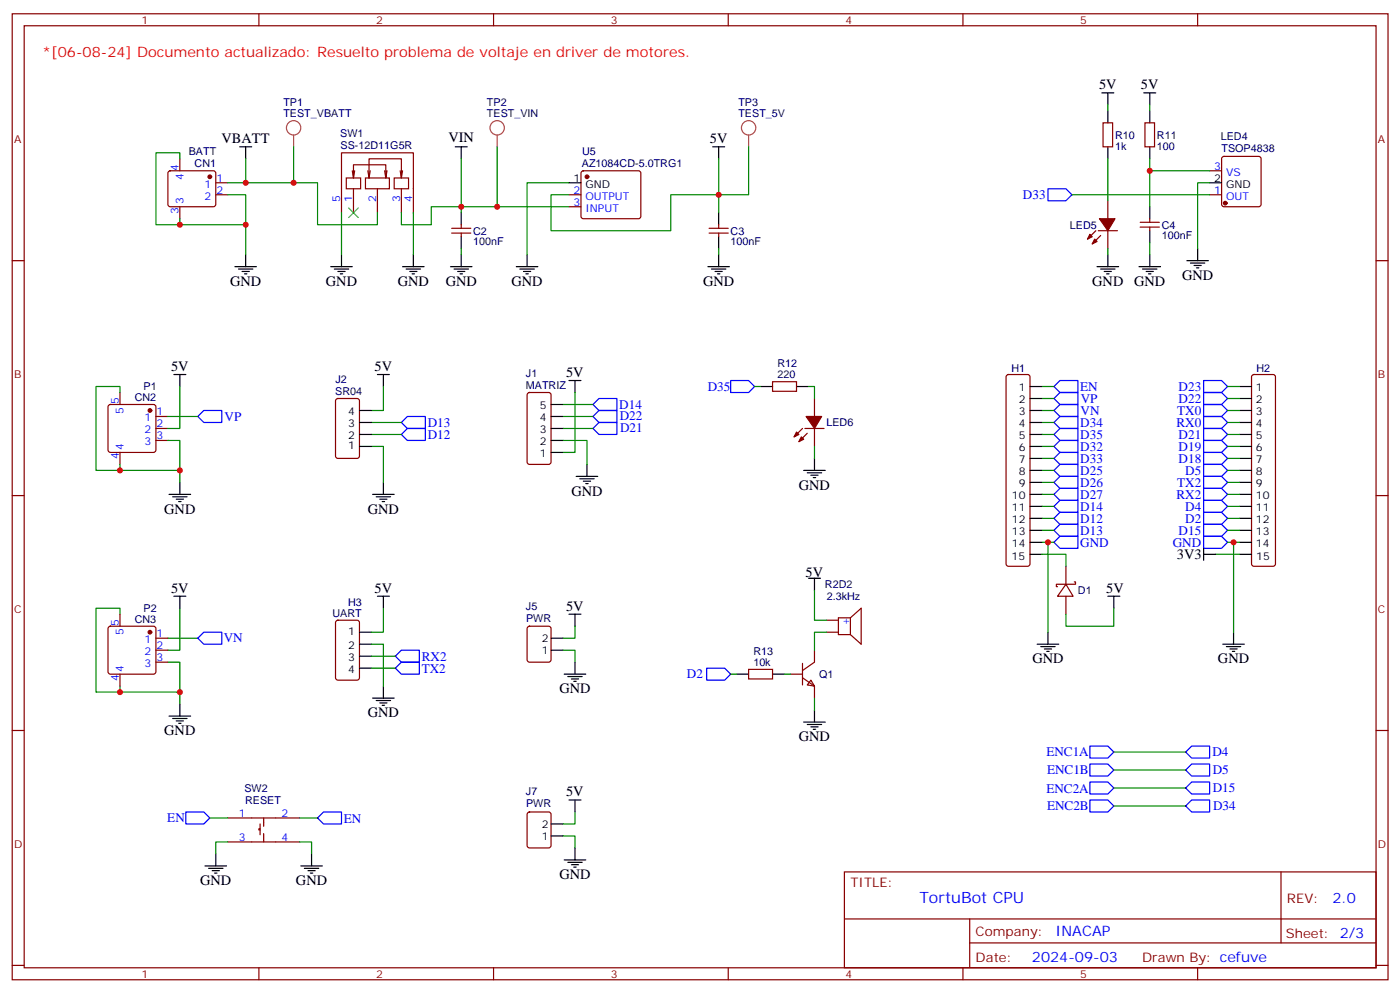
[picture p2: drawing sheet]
<svg xmlns="http://www.w3.org/2000/svg" width="412mm" height="292mm" viewBox="0 0 412 292" stroke-linecap="round" stroke-linejoin="round" font-family="sans-serif">
<g fill="none" stroke="#870000" stroke-width=".35">
<path d="M3.6 4.1h405.3v284.3h-405.3zM7.1 7.6h398.3v277.3h-398.3zM76.3 4.1v3.5M145.4 4.1v3.5M214.6 4.1v3.5M283.7 4.1v3.5M352.8 4.1v3.5M325 36.2h2.8v7h-2.8zM337.3 36.2h2.8v7h-2.8zM49.7 50.5l.5-.2h12.7l.5 .2 .2 .5-.1 9.4-.6 .5-13-.1-.4-.7v-9.1zM53 46.7v3.6M63.6 57.3h3.5"/>
<path d="M63.6 53.8h3.5M102 52.4h4.3v3.2h-4.3zM103.8 50.3l.3 2.1M104.1 55.6v7M104.5 50.3l-.4 2.1M107.7 52.4h7v3.2h-7zM108.4 50.3l.3 2.1M109.1 50.3l-.4 2.1M111.2 55.6v7M113.3 50.3l.4 2.1M114 50.3l-.3 2.1v-3.9h-9.6v3.9M116.1 52.4h4.3v3.2h-4.3z"/>
<path d="M117.9 50.3l.4 2.1M118.3 55.6v7M118.6 50.3l-.3 2.1v-5.7h-9.6v5.7M167.6 57.3h3.6M171.4 50.5l.5-.2h16.2l.5 .2 .2 .5v12.7l-.2 .5-.5 .2h-16.2l-.5-.3-.2-.4v-12.7zM326.4 59.1v5.3M356.4 57.3h3.5M356.4 50.3h3.5M360.1 46.2l.5-.2h10.2l.5 .2 .2 .5v13.4l-.2 .5-.5 .3h-10.2l-.5-.3-.2-.5v-13.4zM3.6 76.7h3.5M53 60.9v3.5M100.6 62.6v-17.6h21.2v17.6"/>
<path d="M133.1 68.6h5.6M133.1 67.2h5.6M135.9 66.1v1.1M135.9 68.6v1.1M167.6 60.9h3.6M208.9 68.6h5.7M208.9 67.2h5.7M211.7 66.1v1.1M211.7 68.6v1.1M322.9 67.9l-2.5 2.5M323.6 67.9h5.6M324.3 69.3l-2.5 2.5"/>
<path d="M326.4 67.9v5.3M335.9 66.9h5.7M335.9 65.4h5.7M338.7 64.4v1M338.7 66.9v1M405.4 76.7h3.5M32.1 119.3l.4-.2h12.7l.5 .2 .2 .5v12.7l-.2 .5-.5 .2h-12.7l-.5-.3-.2-.4v-12.7zM35.3 115.5v3.6M99.1 117.5l.5-.2h5.6l.6 .4 .1 16.5-.5 .7h-5.8l-.7-.4-.1-16.5zM155.5 115.7l.5-.2h5.6l.7 .5v20l-.4 .6-5.9 .1-.7-.5v-20zM227.6 112.4h7.1v2.8h-7.1zM240 117.3v5.3"/>
<path d="M296.6 110.4l.5-.2h5.7l.5 .2 .2 .5v55.1l-.3 .5-.4 .2h-5.7l-.5-.2-.2-.5v-55.1zM369 110.4l.4-.2h5.7l.5 .2 .2 .5v55.1l-.3 .5-.4 .2h-5.7l-.5-.2-.2-.5v-55.1zM35.3 133.2v3.5M45.9 122.6h3.6M45.9 126.1h3.6M45.9 129.6h3.6M236.4 126.1l-2.4 2.5M237.1 126.1h5.7M237.8 127.5l-2.4 2.5M240 126.1v5.3M3.6 145.9h3.5M405.4 145.9h3.5"/>
<path d="M314 172l2.2 3.5h-4.6zM314 172h-2.8v.7h.4M314 166.7v5.3M314 175.5v5.3M316.5 171.3h.4v.7h-2.9M32.1 184.5l.4-.2h12.7l.5 .2 .2 .5v12.7l-.2 .5-.5 .2h-12.7l-.5-.2-.2-.5v-12.7zM35.3 180.8v3.5M35.3 198.4v3.6M45.9 187.9h3.6M45.9 191.4h3.6M45.9 194.9h3.6M99.1 182.8l.5-.2h5.6l.6 .4 .1 16.5-.5 .6-5.8 .1-.7-.5-.1-16.4z"/>
<path d="M155.5 184.5l.5-.2h5.6l.7 .5v9.4l-.4 .7h-5.9l-.7-.5v-9.4zM220.6 197h7v2.8h-7zM232.9 198.4h3.5M236.4 199.5l3.6 2.5v3.5M236.4 195.3v6.3M240 191.4v3.5l-3.6 2.5M243.5 182.6h3.5M243.5 186.1h3.5M250.5 181.9l3.2-2.9v10.6l-3.2-2.8M250.5 181.9v4.9M250.5 181.9h-3.5v4.9h3.5M3.6 215h3.5"/>
<path d="M238.9 200.2l1.1 1.8-2.2-.4zM405.4 215h3.5M155.5 239.2l.5-.2h5.6l.7 .4v9.5l-.4 .6-5.9 .1-.7-.5v-9.4zM67.1 247.8h21.2M67.1 240.8h21.2M76.6 243.9h-.3v.4h.3M76.6 242.5v3.2M77.7 240.8v2.4M77.7 245.4v2.4M248.8 256.6h156.6v28.3h-156.6zM377.4 256.7v20.8M248.8 270.5h156.5"/>
<path d="M285.7 277.5h119.6M285.7 270.5v14.1M3.6 284.2h3.5M76.3 284.9v3.5M145.4 284.9v3.5M214.6 284.9v3.5M283.7 284.9v3.5M352.8 284.9v3.5M405.4 284.2h3.5"/>
</g>
<g fill="#870000" stroke="#870000" stroke-width=".35">
<path d="M322.5 70.4l.7 .7-1.4 .7z"/>
<path d="M321.1 69l.7 .7-1.4 .7z"/>
<path d="M323.9 64.4h4.6l-2.1 3.5z"/>
<path d="M236.1 128.6l.7 .7-1.4 .7z"/>
<path d="M234.7 127.2l.7 .7-1.4 .7z"/>
<path d="M237.5 122.6h4.6l-2.1 3.5z"/>
<circle cx="361" cy="59.8" r=".53"/>
<circle cx="61.8" cy="52" r=".53"/>
<circle cx="44.2" cy="120.8" r=".53"/>
<circle cx="44.2" cy="186.1" r=".53"/>
<circle cx="172.9" cy="52" r=".53"/>
</g>
<g fill="none" stroke="#000" stroke-width=".35">
<path d="M324.6 27.3h3.6M326.4 27.3v3.6M326.4 32.6v3.6M337 27.3h3.5M338.7 27.3v3.6M338.7 32.6v3.6M70.6 43.2h3.6M72.4 43.2v3.5M134.1 43.2h3.6M135.9 43.2v3.5M167.6 53.8h3.6M210 43.2h3.5"/>
<path d="M211.7 43.2v3.5M326.4 43.2v3.5M338.7 43.2v3.5M356.4 53.8h3.5M69.2 78.5h6.4M70.3 79.2h4.2M71.3 79.9h2.1M72.4 75v3.5M97.4 78.5h6.4M98.5 79.2h4.2M99.6 79.9h2.1M100.6 75v3.5"/>
<path d="M118.6 78.5h6.4M119.7 79.2h4.2M120.7 79.9h2.1M121.8 75v3.5M132.7 78.5h6.4M133.8 79.2h4.2M134.8 79.9h2.1M135.9 62.6v3.5M135.9 69.7v3.5M135.9 75v3.5M152.1 78.5h6.4M153.2 79.2h4.2"/>
<path d="M154.2 79.9h2.2M155.3 75v3.5M208.6 78.5h6.3M209.6 79.2h4.3M210.7 79.9h2.1M211.7 62.6v3.5M211.7 69.7v3.5M211.7 75v3.5M323.2 78.5h6.4M324.3 79.2h4.2M325.3 79.9h2.1M326.4 75v3.5"/>
<path d="M335.6 78.5h6.3M336.6 79.2h4.3M337.7 79.9h2.1M338.7 60.9v3.5M338.7 67.9v3.5M338.7 75v3.5M349.7 76.7h6.3M350.7 77.4h4.3M351.8 78.1h2.1M352.5 78.8h.7M352.8 73.2v3.5M72 80.6h.7"/>
<path d="M100.3 80.6h.7M121.4 80.6h.7M135.5 80.6h.7M154.9 80.6h.7M211.4 80.6h.7M326 80.6h.7M338.4 80.6h.7M51.2 110.2h3.6M53 110.2v3.6M111.2 110.2h3.5M113 110.2v3.6M162.3 119.1h3.6"/>
<path d="M167.6 112h3.6M169.4 112v3.5M224.1 113.8h3.5M234.7 113.8h3.5M303.5 113.8h3.5M303.5 117.3h3.5M365.2 113.8h3.5M365.2 117.3h3.5M105.9 120.8h3.5M105.9 124.4h3.5M105.9 127.9h3.5M105.9 131.4h3.5"/>
<path d="M162.3 133.2h3.6M162.3 129.6h3.6M162.3 126.1h3.6M162.3 122.6h3.6M172.9 136.7v3.5M236.8 138.5h6.3M237.8 139.2h4.3M238.9 139.9h2.1M240 134.9v3.6M303.5 120.8h3.5M303.5 124.4h3.5M303.5 127.9h3.5"/>
<path d="M303.5 131.4h3.5M303.5 134.9h3.5M303.5 138.5h3.5M365.2 120.8h3.5M365.2 124.4h3.5M365.2 127.9h3.5M365.2 131.4h3.5M365.2 134.9h3.5M365.2 138.5h3.5M49.8 145.5h6.4M50.9 146.2h4.2M51.9 146.9h2.1"/>
<path d="M52.6 147.6h.7M53 142v3.5M109.8 145.5h6.3M110.8 146.2h4.3M111.9 146.9h2.1M112.6 147.6h.7M113 142v3.5M169.8 140.2h6.3M170.8 140.9h4.2M171.9 141.6h2.1M172.6 142.3h.7M239.6 140.6h.7"/>
<path d="M303.5 142h3.5M303.5 145.5h3.5M303.5 149h3.5M303.5 152.6h3.5M303.5 156.1h3.5M303.5 159.6h3.5M365.2 142h3.5M365.2 145.5h3.5M365.2 149h3.5M365.2 152.6h3.5M365.2 156.1h3.5M365.2 159.6h3.5"/>
<path d="M51.2 175.5h3.6M53 175.5v3.5M111.2 175.5h3.5M113 175.5v3.5M238.2 170.2h3.5M240 170.2v3.5M303.5 163.2h3.5M326.4 175.5h3.5M328.2 175.5v3.5M354.6 163.2h3.5M354.6 161.4v3.5M365.2 163.2h3.5"/>
<path d="M105.9 189.6h3.5M105.9 186.1h3.5M105.9 193.1h3.5M105.9 196.7h3.5M162.3 191.4h3.6M162.3 187.9h3.6M166.2 198.4h6.4M167.3 199.1h4.2M167.6 180.8h3.6M168.3 199.8h2.2M169.4 180.8v3.5M169.4 194.9v3.5"/>
<path d="M217 198.4h3.6M227.6 198.4h3.5M305.6 189.6h6.3M306.6 190.3h4.3M307.7 191h2.1M308.4 191.7h.7M308.8 186.1v3.5M360.3 189.6h6.3M361.3 190.3h4.2M362.4 191h2.1M363.1 191.7h.7M363.4 186.1v3.5"/>
<path d="M49.8 210.8h6.4M50.9 211.5h4.2M51.9 212.2h2.1M52.6 212.9h.7M53 207.3v3.5M109.8 205.5h6.3M110.8 206.2h4.3M111.9 206.9h2.1M112.6 207.6h.7M113 202v3.5M169.1 200.6h.7M236.8 212.5h6.3"/>
<path d="M237.8 213.3h4.3M238.9 214h2.1M239.6 214.7h.7M240 209v3.5M167.6 235.5h3.6M169.4 235.5v3.5M60.4 254.9h6.3M61.5 255.6h4.2M62.5 256.3h2.1M63.2 257h.7M63.6 251.4v3.5M88.6 254.9h6.4"/>
<path d="M89.7 255.6h4.2M90.7 256.3h2.2M91.4 257h.7M91.8 251.4v3.5M162.3 246.1h3.6M162.3 242.5h3.6M166.2 253.1h6.4M167.3 253.8h4.2M168.3 254.5h2.2M169.1 255.2h.7M169.4 249.6v3.5"/>
</g>
<g fill="none" stroke="#008700" stroke-width=".35">
<path d="M326.4 30.9v1.7M338.7 30.9v1.7M53 46.7v-1.7h-7.1v21.1h26.5M67.1 57.3h5.3v17.7M72.4 46.7v7.1h-5.3M72.4 53.8h21.2v12.3h17.6v-3.5M86.5 43.2v10.6M135.9 46.7v15.9M146.5 43.2v17.7M167.6 53.8h-12.3v21.2M211.7 46.7v15.9M220.6 43.2v14.1h-23v10.6h-35.3v-10.6h5.3"/>
<path d="M315.8 57.3h40.6M326.4 46.7v12.4M338.7 46.7v3.6h17.7M338.7 50.3v10.6M356.4 53.8h-3.6v19.4M53 64.4v1.7M100.6 62.6v12.4M121.8 62.6v12.4M135.9 73.2v1.8M167.6 60.9h-40.5v5.2h-8.8v-3.5M211.7 73.2v1.8M326.4 73.2v1.8"/>
<path d="M338.7 71.4v3.6M35.3 115.5v-1.7h-7v24.7h24.7M53 113.8v12.3h-3.5M113 113.8v7h-3.6M165.9 119.1h8.8M169.4 115.5v17.7h-3.5M222.3 113.8h1.8M238.2 113.8h1.8v3.5M307 113.8h3.5M307 117.3h3.5M361.7 113.8h3.5M361.7 117.3h3.5"/>
<path d="M35.3 136.7v1.8M49.5 129.6h3.5v12.4M49.5 122.6h8.8M109.4 131.4h3.6v10.6M109.4 124.4h8.9M109.4 127.9h8.9M165.9 129.6h7v7.1M165.9 122.6h8.8M165.9 126.1h8.8M240 131.4v3.5M307 120.8h3.5M307 124.4h3.5"/>
<path d="M307 127.9h3.5M307 131.4h3.5M307 134.9h3.5M307 138.5h3.5M361.7 120.8h3.5M361.7 124.4h3.5M361.7 127.9h3.5M361.7 131.4h3.5M361.7 134.9h3.5M361.7 138.5h3.5M307 142h3.5M307 145.5h3.5"/>
<path d="M307 149h3.5M307 152.6h3.5M307 156.1h3.5M307 159.6h3.5M308.8 159.6v26.5M361.7 142h3.5M361.7 145.5h3.5M361.7 149h3.5M361.7 152.6h3.5M361.7 156.1h3.5M361.7 159.6h3.5M363.4 159.6v26.5"/>
<path d="M53 179v12.4h-3.5M113 179v7.1h-3.6M240 173.7v8.9h3.5M307 163.2h7v3.5M328.2 179v5.3h-14.2v-3.5M358.1 163.2h7.1M35.3 180.8v-1.8h-7v24.7h24.7M49.5 194.9h3.5v12.4M49.5 187.9h8.8M109.4 189.6h3.6v12.4M109.4 193.1h7.1M109.4 196.7h7.1"/>
<path d="M165.9 191.4h3.5v3.5M169.4 184.3v3.6h-3.5M215.3 198.4h1.7M231.1 198.4h1.8M243.5 186.1h-3.5v5.3M35.3 202v1.7M240 205.5v3.5M169.4 239v3.5h-3.5M328.2 221.4h21.1M328.2 226.7h21.1M328.2 232h21.1M328.2 237.2h21.1"/>
<path d="M61.8 240.8h5.3M67.1 247.8h-3.5v3.6M88.3 247.8h3.5v3.6M88.3 240.8h5.3M165.9 246.1h3.5v3.5"/>
</g>
<g fill="none" stroke="#00f" stroke-width=".35">
<path d="M308.8 55.6h5.2l1.8 1.7-1.8 1.8h-5.2zM174.7 119.1l1.8-1.8h5.3v3.5h-5.3zM215.3 112h5.3l1.7 1.8-1.7 1.7h-5.3zM312.3 112h5.3v3.5h-5.3l-1.8-1.7zM312.3 115.5h5.3v3.6h-5.3l-1.8-1.8zM354.6 112h5.3l1.8 1.8-1.8 1.7h-5.3zM354.6 115.5h5.3l1.8 1.8-1.8 1.8h-5.3zM354.6 119.1h5.3l1.8 1.7-1.8 1.8h-5.3zM58.3 122.6l1.7-1.8h5.3v3.6h-5.3zM118.3 127.9l1.7-1.8h5.3v3.5h-5.3zM118.3 124.4l1.7-1.8h5.3v3.5h-5.3zM174.7 126.1l1.8-1.7h5.3v3.5h-5.3z"/>
<path d="M174.7 122.6l1.8-1.8h5.3v3.6h-5.3zM310.5 120.8l1.8-1.7h5.3v3.5h-5.3zM310.5 127.9l1.8-1.8h5.3v3.5h-5.3zM310.5 134.9l1.8-1.7h5.3v3.5h-5.3zM312.3 122.6h5.3v3.5h-5.3l-1.8-1.7zM312.3 129.6h5.3v3.6h-5.3l-1.8-1.8zM312.3 136.7h5.3v3.5h-5.3l-1.8-1.7zM354.6 122.6h5.3l1.8 1.8-1.8 1.7h-5.3zM354.6 126.1h5.3l1.8 1.8-1.8 1.7h-5.3zM354.6 129.6h5.3l1.8 1.8-1.8 1.8h-5.3zM354.6 133.2h5.3l1.8 1.7-1.8 1.8h-5.3zM354.6 136.7h5.3l1.8 1.8-1.8 1.7h-5.3z"/>
<path d="M310.5 142l1.8-1.8h5.3v3.6h-5.3zM310.5 152.6l1.8-1.8h5.3v3.5h-5.3zM310.5 159.6l1.8-1.7h5.3v3.5h-5.3zM312.3 143.8h5.3v3.5h-5.3l-1.8-1.8zM312.3 147.3h5.3v3.5h-5.3l-1.8-1.8zM312.3 154.3h5.3v3.6h-5.3l-1.8-1.8zM354.6 140.2h5.3l1.8 1.8-1.8 1.8h-5.3zM354.6 143.8h5.3l1.8 1.7-1.8 1.8h-5.3zM354.6 147.3h5.3l1.8 1.7-1.8 1.8h-5.3zM354.6 150.8h5.3l1.8 1.8-1.8 1.7h-5.3zM354.6 154.3h5.3l1.8 1.8-1.8 1.8h-5.3zM354.6 157.9h5.3l1.8 1.7-1.8 1.8h-5.3z"/>
<path d="M58.3 187.9l1.7-1.8h5.3v3.5h-5.3zM116.5 196.7l1.8-1.8h5.2v3.5h-5.2zM118.3 191.4h5.2v3.5h-5.2l-1.8-1.8zM208.2 196.7h5.3l1.8 1.7-1.8 1.8h-5.3zM321.1 219.6h5.3l1.8 1.8-1.8 1.7h-5.3zM54.8 239h5.2l1.8 1.8-1.8 1.7h-5.2zM321.1 224.9h5.3l1.8 1.8-1.8 1.7h-5.3zM321.1 230.2h5.3l1.8 1.8-1.8 1.7h-5.3zM321.1 235.5h5.3l1.8 1.7-1.8 1.8h-5.3zM349.3 237.2l1.8-1.7h5.3v3.5h-5.3zM349.3 221.4l1.8-1.8h5.3v3.5h-5.3zM351.1 224.9h5.3v3.5h-5.3l-1.8-1.7z"/>
<path d="M351.1 230.2h5.3v3.5h-5.3l-1.8-1.7zM93.6 240.8l1.7-1.8h5.3v3.5h-5.3z"/>
</g>
<path d="M102.7 61.2l2.9 2.8M105.6 61.2l-2.9 2.8" fill="none" stroke="#3c3" stroke-width=".35"/>
<g fill="none" stroke="#a64a4a" stroke-width=".35">
<path d="M86.5 35.5a2.12 2.12 0 0 0-1.9 3 2.12 2.12 0 0 0 3.5 .5 2.12 2.12 0 0 0-1-3.4l-.6-.1M86.5 39.7v3.5M146.5 39.7v3.5M220.6 35.5a2.12 2.12 0 0 0-2 3 2.12 2.12 0 0 0 3.6 .5 2.12 2.12 0 0 0-1.1-3.4l-.5-.1M220.6 39.7v3.5"/>
<circle cx="146.5" cy="37.6" r="2.12"/>
</g>
<g fill="#c00">
<circle cx="338.7" cy="50.3" r=".88"/>
<circle cx="308.8" cy="159.6" r=".88"/>
<circle cx="363.4" cy="159.6" r=".88"/>
<circle cx="72.4" cy="66.1" r=".88"/>
<circle cx="53" cy="66.1" r=".88"/>
<circle cx="72.4" cy="53.8" r=".88"/>
<circle cx="135.9" cy="60.9" r=".88"/>
<circle cx="53" cy="138.5" r=".88"/>
<circle cx="35.3" cy="138.5" r=".88"/>
<circle cx="35.3" cy="203.7" r=".88"/>
<circle cx="53" cy="203.7" r=".88"/>
<circle cx="211.7" cy="57.3" r=".88"/>
<circle cx="86.5" cy="53.8" r=".88"/>
<circle cx="146.5" cy="60.9" r=".88"/>
</g>
<text font-size="4.6" fill="#00f" x="270.9" y="265.7">TortuBot CPU</text>
<text font-size="4.2" fill="#f00" x="12.4" y="16.8">*[06-08-24] Documento actualizado: Resuelto problema de voltaje en driver de motores.</text>
<g font-size="4.2">
<text x="323.8" y="26.3">5V</text>
<text x="336.2" y="26.3">5V</text>
<text x="132.1" y="41.8">VIN</text>
<text x="65.3" y="42.1">VBATT</text>
<text x="209.1" y="42.1">5V</text>
<text x="348.3" y="82.4">GND</text>
<text x="67.8" y="84.1">GND</text>
<text x="96" y="84.1">GND</text>
<text x="117.2" y="84.1">GND</text>
<text x="131.3" y="84.1">GND</text>
<text x="150.7" y="84.1">GND</text>
<text x="207.2" y="84.1">GND</text>
<text x="321.8" y="84.1">GND</text>
<text x="334.2" y="84.1">GND</text>
<text x="50.4" y="109.2">5V</text>
<text x="110.3" y="109.2">5V</text>
<text x="166.8" y="111">5V</text>
<text x="168.3" y="145.9">GND</text>
<text x="235.4" y="144.1">GND</text>
<text x="48.4" y="151.2">GND</text>
<text x="108.4" y="151.2">GND</text>
<text x="346.7" y="164.6">3V3</text>
<text x="237.3" y="169.8">5V</text>
<text x="50.4" y="174.4">5V</text>
<text x="110.3" y="174.4">5V</text>
<text x="166.8" y="179.8">5V</text>
<text x="325.9" y="174.5">5V</text>
<text x="304.2" y="195.3">GND</text>
<text x="358.8" y="195.3">GND</text>
<text x="164.8" y="204.1">GND</text>
<text x="108.4" y="211.1">GND</text>
<text x="48.4" y="216.4">GND</text>
<text x="235.4" y="218.2">GND</text>
<text x="166.8" y="234.4">5V</text>
<text x="59" y="260.5">GND</text>
<text x="87.2" y="260.5">GND</text>
<text x="164.8" y="258.8">GND</text>
</g>
<g font-size="4.2" fill="#00f">
<text x="392.6" y="265.9">2.0</text>
<text x="311" y="275.5">INACAP</text>
<text x="304" y="283.3">2024-09-03</text>
</g>
<g font-size="3.9" fill="#00f">
<text x="301.4" y="58.6">D33</text>
<text x="208.5" y="115">D35</text>
<text x="318.2" y="115.1">EN</text>
<text x="318.4" y="118.6">VP</text>
<text x="347.2" y="115">D23</text>
<text x="347.2" y="118.6">D22</text>
<text x="66.2" y="123.9">VP</text>
<text x="126" y="125.7">D13</text>
<text x="182.5" y="120.4">D14</text>
<text x="182.6" y="123.7">D22</text>
<text x="318.3" y="125.7">D34</text>
<text x="318.4" y="122.2">VN</text>
<text x="346.6" y="125.6">RX0</text>
<text x="346.8" y="122.1">TX0</text>
<text x="126" y="129.2">D12</text>
<text x="182.7" y="127.3">D21</text>
<text x="318.3" y="129.2">D35</text>
<text x="347.2" y="129.2">D21</text>
<text x="318.3" y="132.7">D32</text>
<text x="318.3" y="136.3">D33</text>
<text x="347.2" y="132.7">D19</text>
<text x="347.2" y="136.2">D18</text>
<text x="318.3" y="139.8">D25</text>
<text x="318.3" y="143.3">D26</text>
<text x="346.8" y="143.3">TX2</text>
<text x="349.2" y="139.7">D5</text>
<text x="318.3" y="146.9">D27</text>
<text x="346.6" y="146.8">RX2</text>
<text x="318.3" y="150.4">D14</text>
<text x="318.3" y="153.9">D12</text>
<text x="349.2" y="150.3">D4</text>
<text x="349.2" y="153.8">D2</text>
<text x="318.3" y="157.4">D13</text>
<text x="318.3" y="161">GND</text>
<text x="345.5" y="160.9">GND</text>
<text x="347.2" y="157.4">D15</text>
<text x="65.9" y="189.1">VN</text>
<text x="124.2" y="194.5">RX2</text>
<text x="124.2" y="198">TX2</text>
<text x="202.4" y="199.7">D2</text>
<text x="308.3" y="222.6">ENC1A</text>
<text x="308.5" y="227.9">ENC1B</text>
<text x="357.2" y="222.5">D4</text>
<text x="357.3" y="227.8">D5</text>
<text x="308.3" y="233.3">ENC2A</text>
<text x="357.3" y="233.1">D15</text>
<text x="308.5" y="238.6">ENC2B</text>
<text x="357.4" y="238.4">D34</text>
<text x="49.3" y="242">EN</text>
<text x="101.3" y="242.1">EN</text>
</g>
<g font-size="3.9" fill="#800">
<text x="250.5" y="261.2">TITLE:</text>
<text x="379.2" y="265.9">REV:</text>
<text x="287.5" y="275.4">Company:</text>
<text x="378.8" y="276">Sheet: 2/3</text>
<text x="287.5" y="283.1">Date:</text>
<text x="336.5" y="283.2">Drawn By: cefuve</text>
</g>
<g font-size="3.2" fill="#800">
<text x="41.7" y="7.1">1</text>
<text x="110.8" y="7.1">2</text>
<text x="180" y="7.1">3</text>
<text x="249.1" y="7.1">4</text>
<text x="318.3" y="7.1">5</text>
<text x="4.1" y="42.2">A</text>
<text x="405.9" y="42.2">A</text>
<text x="4.1" y="111.3">B</text>
<text x="405.9" y="111.3">B</text>
<text x="4.1" y="180.4">C</text>
<text x="405.9" y="180.4">C</text>
<text x="4.1" y="249.6">D</text>
<text x="405.9" y="249.6">D</text>
<text x="41.7" y="287.9">1</text>
<text x="110.8" y="287.9">2</text>
<text x="180" y="287.9">3</text>
<text x="249.1" y="287.9">4</text>
<text x="318.3" y="287.9">5</text>
</g>
<g font-size="3.2" fill="#000080">
<text x="83.5" y="34.5">TEST_VBATT</text>
<text x="83.5" y="31.3">TP1</text>
<text x="143.5" y="34.5">TEST_VIN</text>
<text x="143.5" y="31.3">TP2</text>
<text x="217.5" y="34.5">TEST_5V</text>
<text x="217.5" y="31.3">TP3</text>
<text x="100.2" y="40.4">SW1</text>
<text x="328.5" y="40.8">R10</text>
<text x="340.9" y="40.8">R11</text>
<text x="359.7" y="41.2">LED4</text>
<text x="55.6" y="45.8">BATT</text>
<text x="100.3" y="44">SS-12D11G5R</text>
<text x="171.5" y="45.5">U5</text>
<text x="328.5" y="44.1">1k</text>
<text x="340.9" y="44">100</text>
<text x="359.9" y="44.7">TSOP4838</text>
<text x="57.3" y="49.3">CN1</text>
<text x="171.4" y="49">AZ1084CD-5.0TRG1</text>
<text x="139.4" y="69.1">C2</text>
<text x="215.3" y="69.1">C3</text>
<text x="315.2" y="67.3">LED5</text>
<text x="342.3" y="70.5">100nF</text>
<text x="342.3" y="67.4">C4</text>
<text x="139.4" y="72.3">100nF</text>
<text x="215.3" y="72.3">100nF</text>
<text x="98.9" y="112.8">J2</text>
<text x="155" y="111.1">J1</text>
<text x="229" y="111.3">220</text>
<text x="229" y="108.1">R12</text>
<text x="298" y="109.6">H1</text>
<text x="370.1" y="109.6">H2</text>
<text x="39.7" y="118.1">CN2</text>
<text x="42.3" y="114.9">P1</text>
<text x="98.8" y="116.3">SR04</text>
<text x="154.9" y="114.6">MATRIZ</text>
<text x="243.5" y="125.5">LED6</text>
<text x="243" y="173.2">R2D2</text>
<text x="102.5" y="178.4">H3</text>
<text x="155" y="179.4">J5</text>
<text x="243.6" y="176.7">2.3kHz</text>
<text x="317.6" y="174.8">D1</text>
<text x="39.7" y="183.4">CN3</text>
<text x="42.3" y="180.2">P2</text>
<text x="98" y="181.5">UART</text>
<text x="155" y="183">PWR</text>
<text x="222" y="196">10k</text>
<text x="222" y="192.9">R13</text>
<text x="241.4" y="199.5">Q1</text>
<text x="72" y="233.1">SW2</text>
<text x="72.2" y="236.6">RESET</text>
<text x="155" y="234.1">J7</text>
<text x="155" y="237.6">PWR</text>
</g>
<g font-size="3.2" fill="#00f">
<text x="52.6" y="50.3" transform="rotate(-90 52.6 50.3)">4</text>
<text x="54" y="53" transform="rotate(-90 54 53)">4</text>
<text x="63.7" y="53.4">1</text>
<text x="357.7" y="49.9">3</text>
<text x="361.2" y="51.7">VS</text>
<text x="60.2" y="55.2">1</text>
<text x="60.2" y="58.7">2</text>
<text x="63.7" y="57">2</text>
<text x="100.3" y="59.3" transform="rotate(-90 100.3 59.3)">5</text>
<text x="103.8" y="59.3" transform="rotate(-90 103.8 59.3)">1</text>
<text x="110.8" y="59.3" transform="rotate(-90 110.8 59.3)">2</text>
<text x="117.9" y="59.3" transform="rotate(-90 117.9 59.3)">3</text>
<text x="121.4" y="59.3" transform="rotate(-90 121.4 59.3)">4</text>
<text x="169" y="57">2</text>
<text x="172.5" y="58.7">OUTPUT</text>
<text x="357.7" y="57">1</text>
<text x="361.2" y="58.7">OUT</text>
<text x="52.6" y="62.9" transform="rotate(-90 52.6 62.9)">3</text>
<text x="54" y="60.1" transform="rotate(-90 54 60.1)">3</text>
<text x="169" y="60.5">3</text>
<text x="172.5" y="62.3">INPUT</text>
<text x="35" y="119.1" transform="rotate(-90 35 119.1)">5</text>
<text x="36.4" y="121.8" transform="rotate(-90 36.4 121.8)">5</text>
<text x="42.6" y="124">1</text>
<text x="46.1" y="122.2">1</text>
<text x="46.1" y="125.8">2</text>
<text x="42.6" y="127.5">2</text>
<text x="42.6" y="131.1">3</text>
<text x="46.1" y="129.3">3</text>
<text x="35" y="135.2" transform="rotate(-90 35 135.2)">4</text>
<text x="36.4" y="132.5" transform="rotate(-90 36.4 132.5)">4</text>
<text x="35" y="184.3" transform="rotate(-90 35 184.3)">5</text>
<text x="248.1" y="183.6">+</text>
<text x="36.4" y="187" transform="rotate(-90 36.4 187)">5</text>
<text x="42.6" y="189.3">1</text>
<text x="46.1" y="187.5">1</text>
<text x="46.1" y="191">2</text>
<text x="36.4" y="197.7" transform="rotate(-90 36.4 197.7)">4</text>
<text x="42.6" y="192.8">2</text>
<text x="42.6" y="196.3">3</text>
<text x="46.1" y="194.6">3</text>
<text x="35" y="200.5" transform="rotate(-90 35 200.5)">4</text>
<text x="70.4" y="240.4">1</text>
<text x="83" y="240.4">2</text>
<text x="70.4" y="247.5">3</text>
<text x="83" y="247.5">4</text>
</g>
<g font-size="3.2">
<text x="169" y="53.4">1</text>
<text x="357.7" y="53.4">2</text>
<text x="172.5" y="55.2">GND</text>
<text x="361.2" y="55.2">GND</text>
<text x="300.1" y="115.2">1</text>
<text x="300.1" y="118.7">2</text>
<text x="370" y="115.2">1</text>
<text x="370" y="118.7">2</text>
<text x="102.6" y="125.8">3</text>
<text x="102.6" y="122.2">4</text>
<text x="159" y="124">4</text>
<text x="159" y="120.5">5</text>
<text x="300.1" y="122.2">3</text>
<text x="300.1" y="125.8">4</text>
<text x="370" y="122.2">3</text>
<text x="370" y="125.8">4</text>
<text x="102.6" y="129.3">2</text>
<text x="159" y="131.1">2</text>
<text x="159" y="127.5">3</text>
<text x="300.1" y="129.3">5</text>
<text x="370" y="129.3">5</text>
<text x="102.6" y="132.1">1</text>
<text x="159" y="134.6">1</text>
<text x="300.1" y="132.8">6</text>
<text x="300.1" y="136.3">7</text>
<text x="370" y="132.8">6</text>
<text x="370" y="136.3">7</text>
<text x="300.1" y="139.9">8</text>
<text x="300.1" y="143.4">9</text>
<text x="370" y="139.9">8</text>
<text x="370" y="143.4">9</text>
<text x="298.1" y="146.9">10</text>
<text x="370" y="146.9">10</text>
<text x="298.1" y="150.5">11</text>
<text x="298.1" y="154">12</text>
<text x="370" y="150.5">11</text>
<text x="370" y="154">12</text>
<text x="298.1" y="157.5">13</text>
<text x="298.1" y="161">14</text>
<text x="370" y="157.5">13</text>
<text x="370" y="161">14</text>
<text x="298" y="164.9">15</text>
<text x="370.1" y="164.9">15</text>
<text x="102.6" y="186.8">1</text>
<text x="102.6" y="191">2</text>
<text x="159.6" y="188.9">2</text>
<text x="102.6" y="194.6">3</text>
<text x="159.6" y="192.4">1</text>
<text x="102.6" y="198.1">4</text>
<text x="159.6" y="243.6">2</text>
<text x="159.6" y="247.1">1</text>
</g>
</svg>
